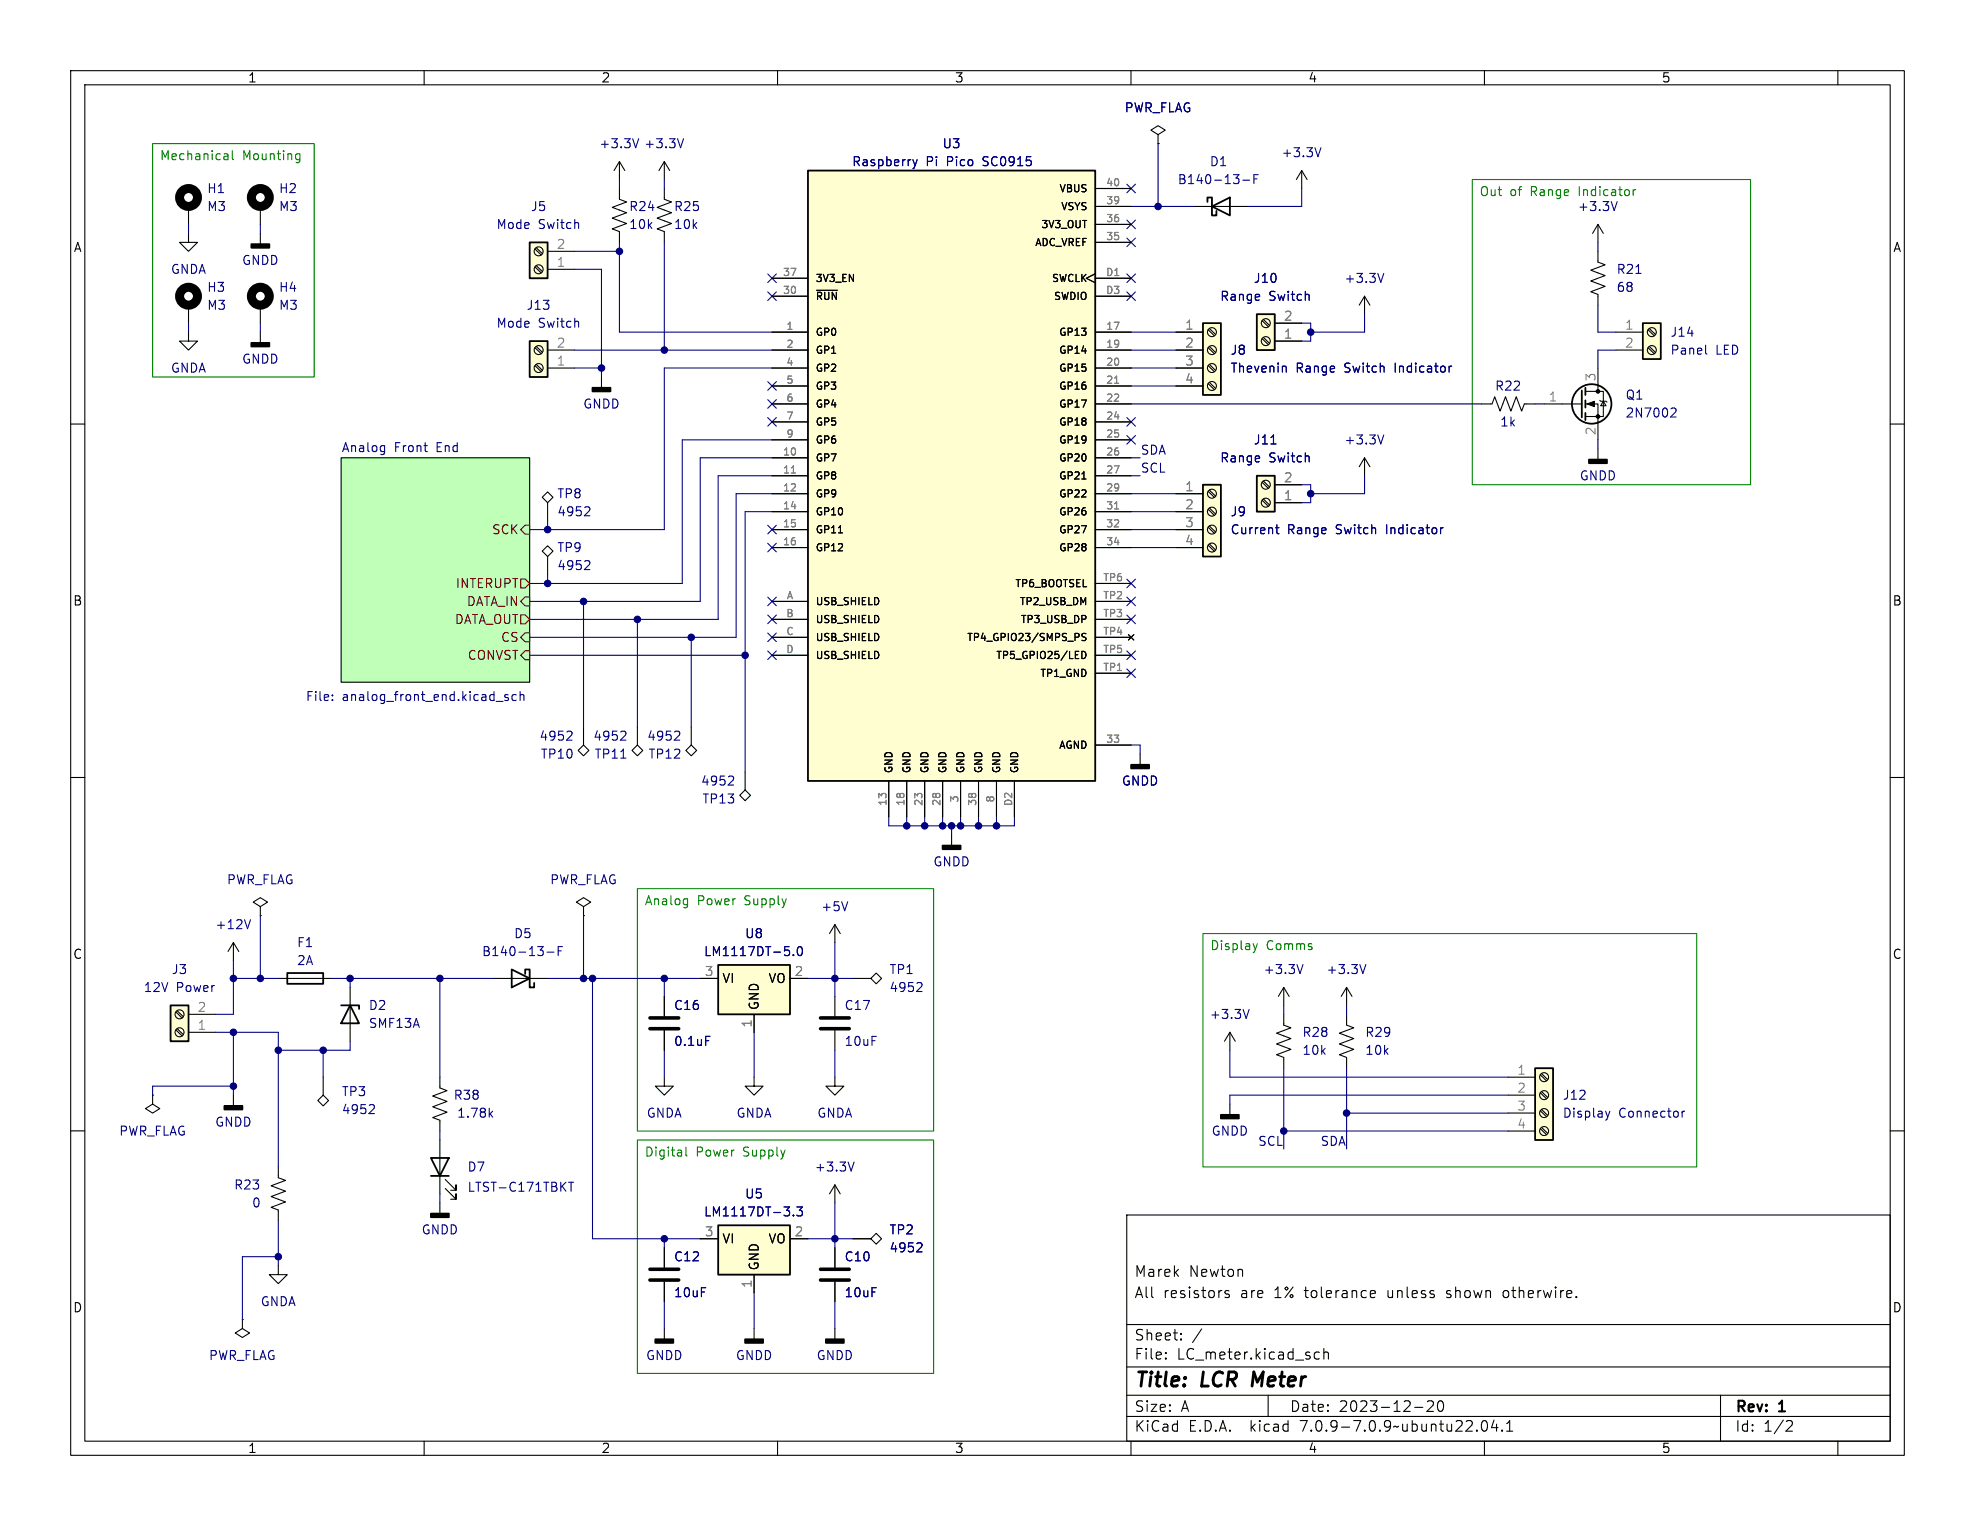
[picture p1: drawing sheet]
<svg xmlns="http://www.w3.org/2000/svg" width="279mm" height="216mm" viewBox="0 0 279 216" stroke-linecap="round" stroke-linejoin="round" font-family="sans-serif">
<g fill="none" stroke="#000" stroke-width=".15">
<path d="M10 10h259.4v195.9h-259.4zM12 12h255.4v191.9h-255.4zM60 10v2M110 10v2M160 10v2M163.8 19.1l1-.7-1-.6-1 .6 1 .7v1.2M210 10v2M260 10v2M26.7 33v1.3h1.2l-1.2 1.3-1.3-1.3h1.3M26.7 29.2v2.6M36.8 29.2v2.6M36.8 33v1.5"/>
<path d="M75.7 35.2l.9 .9M75.7 37.8l.9 .8M75.9 35.1l.8 .8M75.9 37.6l.8 .8M77.5 38.1h3.8M77.5 35.6h3.8M87.6 26.7v1.5l1 .4-2 .7 2 .8-2 .8 2 .7-2 .8 1 .4v1.5M87.6 22.9v2.5M87.6 22.9l-.7 1.2M87.6 22.9l.8 1.2M94 26.7v1.5l1 .4-2 .7 2 .8-2 .8 2 .7-2 .8 1 .4v1.5M94 22.9l-.8 1.2"/>
<path d="M94 22.9v2.5M94 22.9l.7 1.2M109.2 39.4h5.1M154.9 38.7l-1.2 .7 1.2 .6M154.9 29.2h5.1M154.9 34.3h5.1M154.9 31.8h5.1M154.9 39.4h5.1M154.9 26.7h5.1M163.8 20.3h.1M168.9 29.2h7.6M184.1 24.1l-.7 1.3"/>
<path d="M184.1 24.1v2.6M184.1 24.1l.8 1.3M226.1 35.6v1.5l1 .4-2.1 .7 2.1 .8-2.1 .8 2.1 .7-2.1 .8 1.1 .4v1.5M226.1 31.8v2.5M226.1 31.8l-.8 1.2M226.1 31.8l.7 1.2M10 60h2M26.7 47v1.3h1.2l-1.2 1.2-1.3-1.2h1.3M26.7 43.2v2.5M36.8 43.2v2.5M36.8 47v1.5M75.7 49.2l.9 .8"/>
<path d="M75.7 51.7l.9 .9M75.9 49l.8 .9M75.9 51.6l.8 .8M77.5 52.1h3.8M77.5 49.5h3.8M85.1 53.3v1.6M109.2 52.1h5.1M109.2 49.5h5.1M109.2 57.2h5.1M109.2 47h5.1M109.2 54.6h5.1M109.2 59.7h5.1"/>
<path d="M109.2 41.9h5.1M115.5 41.1h3M154.9 52.1h5.1M154.9 49.5h5.1M154.9 57.2h5.1M154.9 47h5.1M154.9 54.6h5.1M154.9 59.7h5.1M154.9 41.9h5.1M166.4 52.1h3.8M166.4 49.5h3.8M166.4 47h3.8"/>
<path d="M166.4 54.6h3.8M170.9 54.3l.9 .8M170.9 51.7l.9 .9M170.9 49.2l.9 .8M170.9 46.7l.9 .8M171.1 54.1l.9 .8M171.1 51.6l.9 .8M171.1 49l.9 .9M171.1 46.5l.9 .8M178.6 45.4l.8 .8M178.6 47.9l.8 .9M178.7 45.2l.9 .9"/>
<path d="M178.7 47.8l.9 .8M180.3 48.3h3.8M180.3 45.7h3.8M193 41.9v2.6M193 41.9l-.7 1.3M193 41.9l.8 1.3M209.5 57.2h1.6l.4-1.1 .7 2.1 .8-2.1 .7 2.1 .8-2.1 .8 2.1 .3-1h1.6M218.4 57.2h5.4M224.3 57.2h1.8v5M224.3 55.4h2.5v3.5h-2.5M226.1 52.1v3.3M226.3 56.6l.1 .2h.8l.1 .1"/>
<path d="M226.8 56.8l.4 .6h-.8zM228.6 49.5h3.8M228.6 47h3.8M233.1 49.2l.9 .8M233.1 46.7l.9 .8M233.3 49l.9 .9M233.3 46.5l.9 .8M267.4 60h2M48.3 64.8h26.6v31.7h-26.6zM76.7 70.4l.8-.8 .7 .8-.7 .7zM76.7 78l.8-.8 .7 .8-.7 .7zM77.5 71.1v2.6"/>
<path d="M77.5 78.7v2.6M109.2 69.9h5.1M109.2 72.4h5.1M109.2 74.9h5.1M109.2 77.5h5.1M109.2 64.8h5.1M109.2 67.3h5.1M109.2 62.2h5.1M118.6 75.4h.6M153 67.8h.6M154.9 69.9h5.1M154.9 72.4h5.1"/>
<path d="M154.9 74.9h5.1M154.9 77.5h5.1M154.9 64.8h5.1M154.9 67.3h5.1M154.9 62.2h5.1M166.4 69.9h3.8M166.4 72.4h3.8M166.4 74.9h3.8M166.4 77.5h3.8M170.9 77.1l.9 .9M170.9 74.6l.9 .8M170.9 72.1l.9 .8"/>
<path d="M170.9 69.5l.9 .9M171.1 77l.9 .8M171.1 74.4l.9 .9M171.1 71.9l.9 .8M171.1 69.3l.9 .9M178.6 68.2l.8 .9M178.6 70.8l.8 .8M178.7 68.1l.9 .8M178.7 70.6l.9 .9M180.3 71.1h3.8M180.3 68.6h3.8M193 64.8l-.7 1.2"/>
<path d="M193 64.8v2.5M193 64.8l.8 1.2M226.1 63.5v1.5M109.2 85.1h5.1M109.2 87.6h5.1M109.2 90.2h5.1M109.2 92.7h5.1M153 92.2a.51 .51 0 0 1 .6 .5 .51 .51 0 0 1-.6 .5zM153.6 89.7l-.4-.1-.2 .2 .1 .3 .5 .1v.3l-.2 .1h-.4M154.9 85.1h5.1M154.9 87.6h5.1M154.9 90.2h5.1"/>
<path d="M154.9 92.7h5.1M154.9 95.3h5.1M154.9 82.6h5.1M159.6 89.8l.8 .8M160.4 89.8l-.8 .8M10 110h2M82.5 105.4l.8 .8-.8 .7-.7-.7zM82.5 102.9v2.5M90.2 105.4l.7 .8-.7 .7-.8-.7zM90.2 102.9v2.5M97.8 105.4l.8 .8-.8 .7-.8-.7zM97.8 102.9v2.5"/>
<path d="M105.4 111.8l.8 .7-.8 .8-.8-.8zM105.4 109.2v2.6M125.7 110.5v5.1M128.3 110.5v5.1M130.8 110.5v5.1M133.3 110.5v5.1M134.6 118.1v1.5M135.9 110.5v5.1M138.4 110.5v5.1M141 110.5v5.1M143.5 110.5v5.1M154.9 105.4h5.1"/>
<path d="M161.3 106.7v1.5M267.4 110h2M33 133.4l-.7 1.2M33 133.4v2.5M33 133.4l.8 1.2M36.8 128.3l1-.7-1-.6-1 .6 1 .7v1.2M36.8 129.5h.1M39.4 138.4h7.6M49.5 139.7v7.6M69.8 138.4h7.7M82.5 128.3l1.1-.7-1.1-.6-1 .6 1 .7v1.2M82.5 129.5h.1"/>
<path d="M99.1 138.4h2.5M111.8 138.4h2.5M118.1 130.8v2.6M118.1 130.8l-.8 1.3M118.1 130.8l.8 1.3M120.6 138.4h2.6M123.2 138.4l.8-.7 .7 .7-.7 .8zM181.6 139.7l-.8 1.3M181.6 139.7v2.5M181.6 139.7l.8 1.3M190.5 139.7l-.8 1.3M190.5 139.7v2.5"/>
<path d="M190.5 139.7l.8 1.3M10 160h2M21.6 154.9v1.3l1 .6-1 .7-1-.7 1-.6M21.6 154.9h.1M24.9 143.2l.9 .8M24.9 145.7l.9 .9M25.1 143l.8 .8M25.1 145.5l.8 .9M26.7 146.1h3.8M26.7 143.5h3.8M33 154.9v1.6M45.7 154.9l.8 .8-.8 .8-.7-.8z"/>
<path d="M45.7 152.4v2.5M62.2 152.4v1.5l1 .4-2 .8 2 .7-2 .8 2 .8-2 .7 1 .4v1.5M94 152.4v1.3h1.2l-1.2 1.2-1.3-1.2h1.3M94 141v2.8M94 145.8v2.8M106.7 152.4v1.3h1.2l-1.2 1.2-1.3-1.2h1.3M106.7 143.5v2.6M118.1 152.4v1.3h1.3l-1.3 1.2-1.3-1.2h1.3M118.1 141v2.8M118.1 145.8v2.8M174 146.1v2.5M174 156.2v1.5"/>
<path d="M174 146.1l-.8 1.2M174 146.1l.8 1.2M181.6 143.5v1.5l1 .4-2 .8 2 .7-2 .8 2 .8-2 .7 1 .4v1.5M190.5 143.5v1.5l1 .4-2 .8 2 .7-2 .8 2 .8-2 .7 1 .4v1.5M213.4 152.4h3.8M213.4 154.9h3.8M213.4 157.5h3.8M217.9 159.7l.9 .8M217.9 157.1l.9 .9M217.9 154.6l.9 .8M217.9 152.1l.9 .8M218.1 159.5l.8 .9"/>
<path d="M218.1 157l.8 .8M218.1 154.4l.8 .9M218.1 151.9l.8 .8M267.4 160h2M39.4 165.1v1.5l1 .4-2 .8 2 .7-2 .8 2 .8-2 .7 1 .4v1.5M39.4 179.1v1.2h1.2l-1.2 1.3-1.3-1.3h1.3M62.2 161.3v7.6M62.2 170.2v1.5M63 168.1l1.5 1.6v-.8v.8h-.7M63 166.9l1.5 1.5v-.8v.8h-.7M94 176.5v2.8M99.1 175.3h2.5"/>
<path d="M111.8 175.3h2.5M118.1 167.6v2.6M118.1 176.5v2.8M118.1 167.6l-.8 1.3M118.1 167.6l.8 1.3M120.6 175.3h2.6M123.2 175.3l.8-.8 .7 .8-.7 .7zM159.4 171.9h108v32h-108zM213.4 160h3.8M34.3 186.7v1.3l1 .6-1 .6-1-.6 1-.6M34.3 186.7h.1M94 181.4v2.8"/>
<path d="M94 188v1.5M106.7 180.3v2.6M106.7 188v1.5M118.1 181.4v2.8M118.1 188v1.5M159.4 197.4h108M159.4 193.4h108M159.4 187.4h108M164.9 192.1l.1 .1-.1 .1M164.9 192.1v.1v.1M164.9 191.4v.1M164.9 192.1v.2"/>
<path d="M164.9 191.4h.1l-.1 .1M167.1 189.4v.1v.1M167.1 189.4l-.1 .1 .1 .1M167.1 188.7v.1M167.1 189.4v.2M167.1 188.7h-.1l.1 .1M170 188l-1.3 1.9M173.9 182.7l-.4-.1-.2 .2 .1 .2 .5 .2v.1v.2l-.2 .1-.4-.1M179.4 197.4v3M186.1 192.2l.1 .1 .4-.1M186.1 191.4l.1-.1 .4 .1M187.3 191.4a.37 .37 0 0 1 .6 .1v.8"/>
<path d="M187.3 190.8v1.5M194.1 182.6l.4 .1 .1 .2-.7 .2M194.5 183.5l-.4 .1M200.1 199.1h1.2M201.9 198.3l.2-.1 .5 .1a.41 .41 0 0 1 .1 .5l-.8 .9h.9M203.6 198.3a.36 .36 0 0 1 .5 .2 .77 .77 0 0 1-.4 1.2 1 1 0 0 1-.1-1.4zM212.7 182.7l-.1 .2 .1 .5M243.4 197.4v6.5M60 203.9v2M110 203.9v2M159.4 200.4h108M160 203.9v2"/>
<path d="M209.7 201.1a.36 .36 0 0 1 .4-.1 .36 .36 0 0 1 .3 .3 .77 .77 0 0 1-.5 1.2 .91 .91 0 0 1-.2-1.4zM210 203.9v2M211.4 200.9l-.4 1.1h.9M211.7 201.5v1M212.5 202.3l.1 .1-.1 .1M212.5 202.3l-.1 .1 .1 .1M212.5 202.3v.2M213.1 202.5h.9M213.1 201.4l.5-.4v1.5M252.9 201l.5 .1a.41 .41 0 0 1 .1 .5l-.9 .9h1M260 203.9v2"/>
<circle cx="76.2" cy="35.6" r=".63"/>
<circle cx="76.2" cy="38.1" r=".63"/>
<circle cx="76.2" cy="49.5" r=".63"/>
<circle cx="76.2" cy="52.1" r=".63"/>
<circle cx="171.4" cy="49.5" r=".63"/>
<circle cx="171.4" cy="47" r=".63"/>
<circle cx="171.4" cy="52.1" r=".63"/>
<circle cx="171.4" cy="54.6" r=".63"/>
<circle cx="179.1" cy="48.3" r=".63"/>
<circle cx="179.1" cy="45.7" r=".63"/>
<circle cx="233.7" cy="47" r=".63"/>
<circle cx="233.7" cy="49.5" r=".63"/>
<circle cx="171.4" cy="77.5" r=".63"/>
<circle cx="171.4" cy="72.4" r=".63"/>
<circle cx="171.4" cy="69.8" r=".63"/>
<circle cx="171.4" cy="74.9" r=".63"/>
<circle cx="179.1" cy="68.6" r=".63"/>
<circle cx="179.1" cy="71.1" r=".63"/>
<circle cx="25.4" cy="146" r=".63"/>
<circle cx="25.4" cy="143.5" r=".63"/>
<circle cx="218.4" cy="157.5" r=".63"/>
<circle cx="218.4" cy="154.9" r=".63"/>
<circle cx="218.4" cy="152.4" r=".63"/>
<circle cx="218.4" cy="160" r=".63"/>
</g>
<path d="M177.4 194.1l-.3 2" fill="none" stroke="#000" stroke-width=".4"/>
<path d="M48.3 64.8h26.6v31.7h-26.6z" fill="#c0ffb8" stroke="#c0ffb8" stroke-width=".14"/>
<path d="M74.3 74.3h.6v1.3h-.6l-.6-.7zM73.7 81.9h.6l.6 .7-.6 .6h-.6zM73.7 87h.6l.6 .6-.6 .7h-.6zM74.3 84.5h.6v1.2h-.6l-.6-.6zM74.3 89.5h.6v1.3h-.6l-.6-.6zM74.3 92.1h.6v1.2h-.6l-.6-.6z" fill="none" stroke="#800000" stroke-width=".15"/>
<g fill="none" stroke="#000080" stroke-width=".15">
<path d="M26.7 31.8v1.2M36.8 31.8v1.2M81.3 35.6h6.3M81.3 38.1h3.8v15.2M87.6 34.3v12.7h21.6M87.6 25.4v1.3M94 25.4v1.3M94 34.3v15.2M160 29.2h8.9M163.8 20.3v8.9M184.1 26.7v2.5h-7.6M226.1 34.3v1.3"/>
<path d="M231.4 38.7h.8M26.7 45.7v1.3M36.8 45.7v1.3M81.3 49.5h27.9M81.3 52.1h3.8M109.2 52.1h-15.2v22.8h-19.1M160 57.2h49.5M160 49.5h6.4M160 47h6.4M160 52.1h6.4M160 54.6h6.4M184.1 45.7h1.3v2.6h-1.3"/>
<path d="M193 44.5v2.5h-7.6M217.2 57.2h1.2M226.1 43.2v3.8h2.5M228.6 49.5h-2.5v2.6M54 63l.4 .1M54.4 63v1.1l-.2 .2M54.4 63.8l-.4 .1M77.5 73.7v1.2M109.2 69.9h-5.1v20.3h-29.2M109.2 64.8h-10.1v20.3h-24.2M109.2 72.4h-3.8v36.8M109.2 67.3h-7.6v20.3h-26.7"/>
<path d="M109.2 62.2h-12.7v20.4h-21.6M160 69.9h6.4M160 64.8h1.3M160 77.5h6.4M160 67.3h1.3M160 72.4h6.4M160 74.9h6.4M179.8 62.8h.7M184.1 68.6h1.3v2.5h-1.3M193 67.3v2.6h-7.6M226.1 62.2v1.3M47 99v.1"/>
<path d="M47 98.3v.1M70.2 99.2h1M71.9 98.3h-.3l-.2 .1 .1 .2 .4 .1v.4h-.5M73 98.3h-.3l-.3 .2v.4l.2 .2h.4M73.6 98.4l.2-.1h.3v.8M73.6 97.8v1.3M74.9 92.7h30.5M77.5 81.3v1.3M82.5 85.1v17.8M90.2 87.6v15.3M97.8 90.2v12.7M87.8 107.3h.7"/>
<path d="M125.7 115.6v1.2h17.8v-1.2M128.3 115.6v1.2M130.8 115.6v1.2M133.3 115.6v1.2M134.6 116.8v1.3M135.9 115.6v1.2M138.4 115.6v1.2M141 115.6v1.2M160 105.4h1.3v1.3M33 135.9v7.6h-2.5M33 138.4h6.4M36.8 129.5v8.9"/>
<path d="M47 138.4h22.8M49.5 138.4v1.3M62.2 138.4v14M77.5 138.4h21.6M82.5 129.5v8.9M83.8 138.4v36.9h15.3M94 138.4v2.6M114.3 138.4h6.3M118.1 133.4v7.6M30.5 146.1h8.9v19M33 146.1v8.8M33 153.7h-11.4v1.2"/>
<path d="M45.7 148.6v3.8M49.5 147.3v1.3h-10.1M94 148.6v3.8M106.7 146.1v6.3M118.1 148.6v3.8M174 148.6v3.8h39.4M181.6 142.2v1.3M181.6 151.1v11.5M190.5 142.2v1.3M190.5 151.1v11.5M190.5 157.5h22.9M213.4 154.9h-39.4v1.3"/>
<path d="M39.4 172.7v6.4M39.4 177.8h-5.1v8.9M62.2 160v1.3M62.2 168.9v1.3M94 175.3v1.2M114.3 175.3h6.3M118.1 170.2v6.3M181.6 160h31.8M94 184.2v3.8M106.7 182.9v5.1M118.1 184.2v3.8"/>
</g>
<g fill="none" stroke="#000084" stroke-width=".15">
<path d="M90.4 19.6l-.5 1.3M96.7 19.6l-.4 1.3M108.6 38.8l1.2 1.2M109.8 38.8l-1.2 1.2M129.1 22.6l.3 .8M129.4 23.4l-.1 .3-.2 .2M129.8 22.6l-.4 .8M159.4 38.8l1.2 1.2M159.4 33.7l1.2 1.2M159.4 31.1l1.2 1.3M159.4 26.1l1.2 1.2M160.6 33.7l-1.2 1.2"/>
<path d="M160.6 38.8l-1.2 1.2M160.6 26.1l-1.2 1.2M160.6 31.1l-1.2 1.3M175.8 25.5h1M177.4 25.3h.4M178 24.7h-.6v1.3M186.9 20.9l-.5 1.3M195.8 38.7l-.5 1.2M228.8 28.5l-.4 1.3M108.6 54l1.2 1.2M108.6 56.5l1.2 1.3M108.6 41.3l1.2 1.2"/>
<path d="M108.6 59.1l1.2 1.2M109.8 54l-1.2 1.2M109.8 56.5l-1.2 1.3M109.8 41.3l-1.2 1.2M109.8 59.1l-1.2 1.2M159.4 59.1l1.2 1.2M159.4 41.3l1.2 1.2M160.6 59.1l-1.2 1.2M160.6 41.3l-1.2 1.2M181.6 51.8l.3 .1 .1 .1v.6M205 51.8v.8M205.4 51.8l-.3 .1-.1 .1"/>
<path d="M236.6 57.7l.4 .1 .1 .3v.2l-.8 .7h.8M241.3 48.8v1.1l.2 .2M83.2 71.7l.2 .2v.3l-.7 .8h.7M83.2 79.3l.2 .3v.3l-.7 .7h.7M108.6 74.3l1.2 1.2M108.6 76.9l1.2 1.2M109.8 74.3l-1.2 1.2M109.8 76.9l-1.2 1.2M159.4 61.6l1.2 1.2M160.6 61.6l-1.2 1.2M180.5 74.7h.4M180.6 74.2v1.1l.1 .1 .2 .1"/>
<path d="M195.8 61.5l-.5 1.3M203.8 74.7v.8M204.2 74.7h-.3l-.1 .2M108.6 84.5l1.2 1.2M108.6 89.6l1.2 1.2M108.6 87l1.2 1.2M108.6 92.1l1.2 1.2M109.8 84.5l-1.2 1.2M109.8 89.6l-1.2 1.2M109.8 87l-1.2 1.2M109.8 92.1l-1.2 1.2M159.4 87l1.2 1.2"/>
<path d="M159.4 94.6l1.2 1.3M159.4 92.1l1.2 1.2M159.4 84.5l1.2 1.2M159.4 81.9l1.2 1.3M160.6 87l-1.2 1.2M160.6 94.6l-1.2 1.3M160.6 92.1l-1.2 1.2M160.6 84.5l-1.2 1.2M160.6 81.9l-1.2 1.3M80.7 103.4l.2 .3v.3l-.8 .7h.8M88.3 103.4l.2 .3v.3l-.7 .7h.7M95.9 103.4l.3 .3-.1 .3-.7 .7h.8"/>
<path d="M103.5 109.8l.3 .2-.1 .3-.7 .8h.8M35.4 130.1l-.4 1.3M77.4 134.7h1M79 134.5h.4M79.6 133.9h-.6v1.3M112.2 135.1v.1M113 134l.1-.1a.69 .69 0 0 1 .3 1.2l-.2 .1a.68 .68 0 0 1-.3-1.1zM119.9 127.6l-.4 1.2M130.2 139l.2 .3v.3l-.7 .7h.7M184.3 136.5l-.4 1.2M193.2 136.5l-.4 1.2M52.7 156.3l.3 .2-.1 .3-.7 .8h.8"/>
<path d="M69.3 157.6l.4 .5M69.7 157.2l-.5 .5M99.8 146.6h.6M176.7 142.8l-.4 1.3M227.1 157.2l.3 .9M227.4 158.1l-.1 .3M227.7 157.2l-.3 .9M238 157.2v.9M238.3 157.2l-.2 .1-.1 .2M80.4 167.3h.7M80.8 167.3v1.2M112.2 171.9v.1"/>
<path d="M112.7 170.8h.8l-.4 .4 .4 .2v.5l-.2 .1h-.4l-.2-.1M120.8 164.4l-.4 1.3M130.2 175.8l.2 .3v.3l-.7 .7h.7"/>
</g>
<path d="M91.9 145.5h4.1M91.9 144h4.1M116.1 145.5h4M116.1 144h4M91.9 179.6h4.1M116.1 179.6h4M91.9 181.1h4.1M116.1 181.1h4" fill="none" stroke="#000" stroke-width=".51"/>
<path d="M35.6 34.5h2.5v.6h-2.5zM35.6 48.5h2.5v.5h-2.5zM83.8 54.9h2.6v.5h-2.6zM224.8 65h2.5v.5h-2.5zM133.3 119.6h2.6v.5h-2.6zM160 108.2h2.6v.5h-2.6zM31.7 156.5h2.6v.5h-2.6zM172.7 157.7h2.6v.5h-2.6zM61 171.7h2.5v.5h-2.5zM92.7 189.5h2.5v.5h-2.5zM105.4 189.5h2.5v.5h-2.5zM116.8 189.5h2.6v.5h-2.6z" fill="#000" stroke="#000" stroke-width=".25"/>
<g fill="#fffed0" stroke="#fffed0" stroke-width=".14">
<path d="M101.6 173.4h10.2v6.9h-10.2z"/>
<path d="M101.6 136.5h10.2v7h-10.2z"/>
<path d="M74.9 34.3h2.6v5.1h-2.6z"/>
<path d="M74.9 48.3h2.6v5h-2.6z"/>
<path d="M170.2 68.6h2.5v10.1h-2.5z"/>
<path d="M217.2 151.1h2.5v10.2h-2.5z"/>
<path d="M177.8 67.3h2.5v5.1h-2.5z"/>
<path d="M232.4 45.7h2.5v5.1h-2.5z"/>
<path d="M177.8 44.5h2.5v5h-2.5z"/>
<path d="M170.2 45.7h2.5v10.2h-2.5z"/>
<path d="M114.3 24.1h40.6v86.4h-40.6z"/>
<path d="M24.1 142.2h2.6v5.1h-2.6z"/>
</g>
<g fill="none" stroke="#000" stroke-width=".25">
<path d="M74.9 34.3h2.6v5.1h-2.6zM114.3 24.1h40.6v86.4h-40.6zM170.8 28.6v-.7h.6v2.6h.7v-.7M171.4 29.2l2.6-1.3v2.6zM74.9 48.3h2.6v5h-2.6zM170.2 45.7h2.5v10.2h-2.5zM177.8 44.5h2.5v5h-2.5zM223.8 55.2v3.9M224.3 54.9v1M224.3 56.6v1.1M224.3 58.4v1M232.4 45.7h2.5v5.1h-2.5z"/>
<path d="M170.2 68.6h2.5v10.1h-2.5zM177.8 67.3h2.5v5.1h-2.5zM40.6 137.7h5.1v1.5h-5.1zM72.4 137.2l2.5 1.2-2.5 1.3zM74.3 137.8v-.6h.6v2.5h.7v-.6M101.6 136.5h10.2v7h-10.2zM24.1 142.2h2.6v5.1h-2.6zM48.3 142.2h2.5v.5M49.5 142.2l1.3 2.6h-2.5zM217.2 151.1h2.5v10.2h-2.5zM61 163.8h2.5l-1.3 2.6zM61 166.4h2.5"/>
<path d="M101.6 173.4h10.2v6.9h-10.2z"/>
<circle cx="225.2" cy="57.1" r="2.79"/>
</g>
<g fill="none" stroke="#000" stroke-width="1.3">
<circle cx="26.7" cy="27.9" r="1.27"/>
<circle cx="36.8" cy="27.9" r="1.27"/>
<circle cx="26.7" cy="41.9" r="1.27"/>
<circle cx="36.8" cy="41.9" r="1.27"/>
</g>
<g fill="#000" stroke="#000" stroke-width=".15">
<path d="M224.5 57.2l1.1-.4v.7z"/>
<circle cx="226.1" cy="58.9" r=".25"/>
<circle cx="226.1" cy="55.4" r=".25"/>
</g>
<path d="M157.7 54.2h.6M112 66.9h.5M157.7 72h.6" fill="none" stroke="#808080" stroke-width=".15"/>
<g fill="none" stroke="#008000" stroke-width=".15">
<path d="M21.6 20.3h22.8v33h-22.8zM31.8 21.7h.3l.2 .2v.7M32.3 22.5l-.5 .1M32.3 22.1h-.5M32.9 21.3v1.1l.1 .2M42.1 21.7l.3 .1M42.4 22.5l-.3 .1M42.4 21.7v1.1l-.1 .2h-.3M208.3 25.4h39.3v43.2h-39.3zM231 26.8v.9M231.4 26.8l-.2 .1-.2 .2M90.2 125.7h41.9v34.3h-41.9z"/>
<path d="M96.9 127.2h.4M97.3 127.2v1l-.3 .2M97.3 127.9l-.4 .1M170.2 132.1h69.8v33h-69.8zM177.3 133.5l.3 .9M177.6 134.4l-.1 .3M177.9 133.5l-.3 .9M90.2 161.3h41.9v33h-41.9zM97 162.3v1.1l.2 .2"/>
</g>
<g fill="#000080" stroke="#000080" stroke-width=".15">
<circle cx="105.4" cy="92.7" r=".46"/>
<circle cx="90.2" cy="87.6" r=".46"/>
<circle cx="97.8" cy="90.2" r=".46"/>
<circle cx="62.2" cy="138.4" r=".46"/>
<circle cx="82.5" cy="138.4" r=".46"/>
<circle cx="45.7" cy="148.6" r=".46"/>
<circle cx="39.4" cy="148.6" r=".46"/>
<circle cx="39.4" cy="177.8" r=".46"/>
<circle cx="33" cy="146.1" r=".46"/>
<circle cx="33" cy="153.7" r=".46"/>
<circle cx="49.5" cy="138.4" r=".46"/>
<circle cx="33" cy="138.4" r=".46"/>
<circle cx="36.8" cy="138.4" r=".46"/>
<circle cx="85.1" cy="52.1" r=".46"/>
<circle cx="77.5" cy="74.9" r=".46"/>
<circle cx="94" cy="49.5" r=".46"/>
<circle cx="87.6" cy="35.6" r=".46"/>
<circle cx="82.5" cy="85.1" r=".46"/>
<circle cx="77.5" cy="82.6" r=".46"/>
<circle cx="94" cy="175.3" r=".46"/>
<circle cx="118.1" cy="138.4" r=".46"/>
<circle cx="94" cy="138.4" r=".46"/>
<circle cx="83.8" cy="138.4" r=".46"/>
<circle cx="118.1" cy="175.3" r=".46"/>
<circle cx="130.8" cy="116.8" r=".46"/>
<circle cx="133.3" cy="116.8" r=".46"/>
<circle cx="138.4" cy="116.8" r=".46"/>
<circle cx="141" cy="116.8" r=".46"/>
<circle cx="134.6" cy="116.8" r=".46"/>
<circle cx="128.3" cy="116.8" r=".46"/>
<circle cx="185.4" cy="47" r=".46"/>
<circle cx="163.8" cy="29.2" r=".46"/>
<circle cx="185.4" cy="69.9" r=".46"/>
<circle cx="181.6" cy="160" r=".46"/>
<circle cx="135.9" cy="116.8" r=".46"/>
<circle cx="190.5" cy="157.5" r=".46"/>
</g>
<g font-size="2.8">
<text x="160.4" y="196.8">Title:</text>
<text x="170.1" y="196.8">LCR</text>
<text x="178" y="196.8">Meter</text>
</g>
<g font-size="2.1">
<text x="160.4" y="183.9">All</text>
<text x="160.4" y="180.9">Marek</text>
<text x="164.6" y="183.9">resistors</text>
<text x="168.2" y="180.9">Newton</text>
<text x="175.6" y="183.9">are</text>
<text x="180.4" y="183.9">1% tolerance</text>
<text x="196.7" y="183.9">unless</text>
<text x="205.2" y="183.9">shown</text>
<text x="213.4" y="183.9">otherwire.</text>
<text x="160.4" y="189.9">Sheet:</text>
<text x="160.4" y="192.6">File:</text>
<text x="166.5" y="192.6">LC_meter.kicad_sch</text>
<text x="160.4" y="202.8">KiCad</text>
<text x="160.4" y="200">Size:</text>
<text x="167.1" y="200">A</text>
<text x="168.1" y="202.8">E.D.A.</text>
<text x="177" y="202.8">kicad</text>
<text x="182.4" y="200">Date:</text>
<text x="184.2" y="202.8">7.0.9-7.0.9~ubuntu22.04.1</text>
<text x="189.4" y="200">2023-12-20</text>
<text x="245.4" y="200.2">Rev:</text>
<text x="245.4" y="202.8">Id:</text>
<text x="249.5" y="202.8">1/2</text>
<text x="251.8" y="200.2">1</text>
</g>
<g font-size="1.8">
<text x="35" y="11.9">1</text>
<text x="85" y="11.9">2</text>
<text x="135" y="11.9">3</text>
<text x="185" y="11.9">4</text>
<text x="235" y="11.9">5</text>
<text x="10.3" y="35.9">A</text>
<text x="267.7" y="35.9">A</text>
<text x="10.3" y="85.9">B</text>
<text x="267.7" y="85.9">B</text>
<text x="10.3" y="135.9">C</text>
<text x="267.7" y="135.9">C</text>
<text x="102.1" y="139.3">VI</text>
<text x="107.5" y="143" transform="rotate(-90 107.5 143)">GND</text>
<text x="108.6" y="139.3">VO</text>
<text x="102.1" y="176.1">VI</text>
<text x="107.5" y="179.8" transform="rotate(-90 107.5 179.8)">GND</text>
<text x="108.6" y="176.1">VO</text>
<text x="10.3" y="185.9">D</text>
<text x="267.7" y="185.9">D</text>
<text x="35" y="205.8">1</text>
<text x="85" y="205.8">2</text>
<text x="135" y="205.8">3</text>
<text x="185" y="205.8">4</text>
<text x="235" y="205.8">5</text>
</g>
<g font-size="1.8" fill="#000084">
<text x="159" y="16.1">PWR_FLAG</text>
<text x="84.7" y="21.2">+3.3V</text>
<text x="91" y="21.2">+3.3V</text>
<text x="120.5" y="23.7">Raspberry</text>
<text x="131" y="23.7">Pi</text>
<text x="134" y="23.7">Pico</text>
<text x="139.3" y="23.7">SC0915</text>
<text x="181.2" y="22.5">+3.3V</text>
<text x="166.5" y="26.3">B140-13-F</text>
<text x="29.2" y="30.1">M3</text>
<text x="39.4" y="30.1">M3</text>
<text x="70.1" y="32.6">Mode</text>
<text x="76.2" y="32.6">Switch</text>
<text x="88.9" y="32.6">10k</text>
<text x="95.3" y="32.6">10k</text>
<text x="223.1" y="30.1">+3.3V</text>
<text x="24.1" y="39">GNDA</text>
<text x="34.2" y="37.7">GNDD</text>
<text x="190.1" y="40.2">+3.3V</text>
<text x="228.6" y="41.5">68</text>
<text x="29.2" y="44">M3</text>
<text x="39.4" y="44">M3</text>
<text x="70.1" y="46.6">Mode</text>
<text x="76.2" y="46.6">Switch</text>
<text x="172.5" y="42.8">Range</text>
<text x="179.5" y="42.8">Switch</text>
<text x="24.1" y="52.9">GNDA</text>
<text x="34.2" y="51.7">GNDD</text>
<text x="174" y="52.9">Thevenin</text>
<text x="183.3" y="52.9">Range</text>
<text x="190.3" y="52.9">Switch</text>
<text x="197.6" y="52.9">Indicator</text>
<text x="236.2" y="50.4">Panel</text>
<text x="242.7" y="50.4">LED</text>
<text x="82.4" y="58">GNDD</text>
<text x="229.9" y="59.3">2N7002</text>
<text x="172.5" y="65.6">Range</text>
<text x="179.5" y="65.6">Switch</text>
<text x="190.1" y="63.1">+3.3V</text>
<text x="212.1" y="60.6">1k</text>
<text x="223.4" y="68.2">GNDD</text>
<text x="78.7" y="73.3">4952</text>
<text x="174" y="75.8">Current</text>
<text x="182.1" y="75.8">Range</text>
<text x="189.1" y="75.8">Switch</text>
<text x="196.4" y="75.8">Indicator</text>
<text x="78.7" y="80.9">4952</text>
<text x="76.2" y="105">4952</text>
<text x="83.8" y="105">4952</text>
<text x="91.5" y="105">4952</text>
<text x="99.1" y="111.4">4952</text>
<text x="158.6" y="111.4">GNDD</text>
<text x="32" y="125.3">PWR_FLAG</text>
<text x="77.7" y="125.3">PWR_FLAG</text>
<text x="131.9" y="122.8">GNDD</text>
<text x="30.4" y="131.7">+12V</text>
<text x="116.1" y="129.1">+5V</text>
<text x="41.9" y="136.8">2A</text>
<text x="68.1" y="135.5">B140-13-F</text>
<text x="99.5" y="135.5">LM1117DT-5.0</text>
<text x="20.2" y="140.6">12V</text>
<text x="24.9" y="140.6">Power</text>
<text x="125.7" y="140.6">4952</text>
<text x="178.7" y="138">+3.3V</text>
<text x="187.6" y="138">+3.3V</text>
<text x="52.1" y="145.6">SMF13A</text>
<text x="95.3" y="148.2">0.1uF</text>
<text x="119.4" y="148.2">10uF</text>
<text x="171" y="144.4">+3.3V</text>
<text x="184.2" y="149.5">10k</text>
<text x="193" y="149.5">10k</text>
<text x="16.8" y="160.9">PWR_FLAG</text>
<text x="30.3" y="159.6">GNDD</text>
<text x="48.3" y="157.8">4952</text>
<text x="64.6" y="158.3">1.78k</text>
<text x="91.4" y="158.3">GNDA</text>
<text x="104.1" y="158.3">GNDA</text>
<text x="115.5" y="158.3">GNDA</text>
<text x="171.3" y="160.9">GNDD</text>
<text x="221" y="158.3">Display</text>
<text x="229" y="158.3">Connector</text>
<text x="115.2" y="166">+3.3V</text>
<text x="35.6" y="171">0</text>
<text x="66" y="168.8">LTST-C171TBKT</text>
<text x="99.5" y="172.3">LM1117DT-3.3</text>
<text x="59.6" y="174.9">GNDD</text>
<text x="125.7" y="177.4">4952</text>
<text x="36.8" y="185">GNDA</text>
<text x="95.3" y="183.7">10uF</text>
<text x="119.4" y="183.7">10uF</text>
<text x="29.5" y="192.6">PWR_FLAG</text>
<text x="91.3" y="192.6">GNDD</text>
<text x="104" y="192.6">GNDD</text>
<text x="115.4" y="192.6">GNDD</text>
</g>
<g font-size="1.8" fill="#008000">
<text x="22.5" y="23">Mechanical</text>
<text x="34.3" y="23">Mounting</text>
<text x="209.2" y="28.1">Out</text>
<text x="213.6" y="28.1">of</text>
<text x="216.7" y="28.1">Range</text>
<text x="223.6" y="28.1">Indicator</text>
<text x="91.1" y="128.4">Analog</text>
<text x="98.6" y="128.4">Power</text>
<text x="105.4" y="128.4">Supply</text>
<text x="171.1" y="134.8">Display</text>
<text x="179.1" y="134.8">Comms</text>
<text x="91.1" y="164">Digital</text>
<text x="98.5" y="164">Power</text>
<text x="105.3" y="164">Supply</text>
</g>
<g font-size="1.8" fill="#000080">
<text x="133.2" y="21.2">U3</text>
<text x="171.1" y="23.7">D1</text>
<text x="29.2" y="27.5">H1</text>
<text x="39.4" y="27.5">H2</text>
<text x="75" y="30.1">J5</text>
<text x="88.9" y="30.1">R24</text>
<text x="95.3" y="30.1">R25</text>
<text x="29.2" y="41.5">H3</text>
<text x="39.4" y="41.5">H4</text>
<text x="177.3" y="40.2">J10</text>
<text x="228.6" y="39">R21</text>
<text x="74.4" y="44">J13</text>
<text x="236.2" y="47.9">J14</text>
<text x="174" y="50.4">J8</text>
<text x="211.4" y="55.5">R22</text>
<text x="229.9" y="56.7">Q1</text>
<text x="48.3" y="64.1">Analog</text>
<text x="55.8" y="64.1">Front</text>
<text x="61.9" y="64.1">End</text>
<text x="161.3" y="64.4">SDA</text>
<text x="177.3" y="63.1">J11</text>
<text x="78.7" y="70.7">TP8</text>
<text x="161.3" y="67">SCL</text>
<text x="174" y="73.3">J9</text>
<text x="78.7" y="78.3">TP9</text>
<text x="43.2" y="99.5">File:</text>
<text x="48.4" y="99.5">analog_front_end.kicad_sch</text>
<text x="76.4" y="107.5">TP10</text>
<text x="84" y="107.5">TP11</text>
<text x="91.7" y="107.5">TP12</text>
<text x="99.3" y="113.9">TP13</text>
<text x="41.9" y="134.2">F1</text>
<text x="72.6" y="132.9">D5</text>
<text x="105.3" y="132.9">U8</text>
<text x="24.2" y="138">J3</text>
<text x="52.1" y="143.1">D2</text>
<text x="95.3" y="143.1">C16</text>
<text x="119.4" y="143.1">C17</text>
<text x="125.7" y="138">TP1</text>
<text x="184.2" y="146.9">R28</text>
<text x="193" y="146.9">R29</text>
<text x="48.3" y="155.3">TP3</text>
<text x="64.1" y="155.8">R38</text>
<text x="221" y="155.8">J12</text>
<text x="66" y="166">D7</text>
<text x="177.9" y="162.2">SCL</text>
<text x="186.7" y="162.2">SDA</text>
<text x="33" y="168.5">R23</text>
<text x="105.3" y="169.8">U5</text>
<text x="95.3" y="178.7">C12</text>
<text x="119.4" y="178.7">C10</text>
<text x="125.7" y="174.9">TP2</text>
</g>
<g font-size="1.8" fill="#808080">
<text x="78.7" y="35.3">2</text>
<text x="78.7" y="37.8">1</text>
<text x="167.6" y="46.7">1</text>
<text x="181.5" y="45.5">2</text>
<text x="229.8" y="46.7">1</text>
<text x="78.7" y="51.8">1</text>
<text x="78.7" y="49.3">2</text>
<text x="167.6" y="49.3">2</text>
<text x="167.6" y="51.8">3</text>
<text x="181.5" y="48">1</text>
<text x="229.8" y="49.3">2</text>
<text x="167.6" y="54.4">4</text>
<text x="219" y="56.9">1</text>
<text x="225.8" y="54" transform="rotate(-90 225.8 54)">3</text>
<text x="225.8" y="61.7" transform="rotate(-90 225.8 61.7)">2</text>
<text x="167.6" y="69.6">1</text>
<text x="181.5" y="70.9">1</text>
<text x="181.5" y="68.3">2</text>
<text x="167.6" y="72.1">2</text>
<text x="167.6" y="74.7">3</text>
<text x="167.6" y="77.2">4</text>
<text x="27.9" y="143.3">2</text>
<text x="99.6" y="138.2">3</text>
<text x="112.3" y="138.2">2</text>
<text x="27.9" y="145.8">1</text>
<text x="106.4" y="145.5" transform="rotate(-90 106.4 145.5)">1</text>
<text x="214.6" y="152.1">1</text>
<text x="214.6" y="154.7">2</text>
<text x="214.6" y="157.2">3</text>
<text x="214.6" y="159.8">4</text>
<text x="99.6" y="175">3</text>
<text x="112.3" y="175">2</text>
<text x="106.4" y="182.3" transform="rotate(-90 106.4 182.3)">1</text>
</g>
<g font-size="1.8" fill="#800000">
<text x="69.5" y="75.8">SCK</text>
<text x="64.4" y="83.4">INTERUPT</text>
<text x="64.3" y="88.5">DATA_OUT</text>
<text x="65.9" y="86">DATA_IN</text>
<text x="66.1" y="93.6">CONVST</text>
<text x="70.8" y="91">CS</text>
</g>
<g font-size="1.4">
<text x="149.8" y="27.4">VBUS</text>
<text x="150" y="29.9">VSYS</text>
<text x="146.3" y="35">ADC_VREF</text>
<text x="147.2" y="32.5">3V3_OUT</text>
<text x="115.3" y="40.1">3V3_EN</text>
<text x="148.7" y="40.1">SWCLK</text>
<text x="115.3" y="47.7">GP0</text>
<text x="115.3" y="42.6">~{RUN}</text>
<text x="149" y="42.6">SWDIO</text>
<text x="149.7" y="47.7">GP13</text>
<text x="115.3" y="50.3">GP1</text>
<text x="115.3" y="52.8">GP2</text>
<text x="149.7" y="50.3">GP14</text>
<text x="149.7" y="52.8">GP15</text>
<text x="115.3" y="55.3">GP3</text>
<text x="115.3" y="57.9">GP4</text>
<text x="149.7" y="55.3">GP16</text>
<text x="149.7" y="57.9">GP17</text>
<text x="115.3" y="65.5">GP7</text>
<text x="115.3" y="60.4">GP5</text>
<text x="115.3" y="63">GP6</text>
<text x="149.7" y="60.4">GP18</text>
<text x="149.7" y="63">GP19</text>
<text x="149.7" y="65.5">GP20</text>
<text x="115.3" y="68">GP8</text>
<text x="115.3" y="70.6">GP9</text>
<text x="149.7" y="68">GP21</text>
<text x="149.7" y="70.6">GP22</text>
<text x="115.3" y="73.1">GP10</text>
<text x="115.3" y="75.7">GP11</text>
<text x="149.7" y="73.1">GP26</text>
<text x="149.7" y="75.7">GP27</text>
<text x="115.3" y="78.2">GP12</text>
<text x="143.5" y="83.3">TP6_BOOTSEL</text>
<text x="149.7" y="78.2">GP28</text>
<text x="115.3" y="85.8">USB_SHIELD</text>
<text x="115.3" y="88.4">USB_SHIELD</text>
<text x="144.1" y="85.8">TP2_USB_DM</text>
<text x="144.3" y="88.4">TP3_USB_DP</text>
<text x="115.3" y="90.9">USB_SHIELD</text>
<text x="115.3" y="93.4">USB_SHIELD</text>
<text x="136.7" y="90.9">TP4_GPIO23/SMPS_PS</text>
<text x="140.8" y="93.4">TP5_GPIO25/LED</text>
<text x="147" y="96">TP1_GND</text>
<text x="149.7" y="106.1">AGND</text>
<text x="126.5" y="109.5" transform="rotate(-90 126.5 109.5)">GND</text>
<text x="129" y="109.5" transform="rotate(-90 129 109.5)">GND</text>
<text x="131.5" y="109.5" transform="rotate(-90 131.5 109.5)">GND</text>
<text x="134.1" y="109.5" transform="rotate(-90 134.1 109.5)">GND</text>
<text x="136.6" y="109.5" transform="rotate(-90 136.6 109.5)">GND</text>
<text x="139.2" y="109.5" transform="rotate(-90 139.2 109.5)">GND</text>
<text x="141.7" y="109.5" transform="rotate(-90 141.7 109.5)">GND</text>
<text x="144.2" y="109.5" transform="rotate(-90 144.2 109.5)">GND</text>
</g>
<g font-size="1.4" fill="#808080">
<text x="156.4" y="29">39</text>
<text x="156.4" y="26.4">40</text>
<text x="156.4" y="34">35</text>
<text x="156.4" y="31.5">36</text>
<text x="110.7" y="41.7">30</text>
<text x="110.7" y="39.1">37</text>
<text x="156.4" y="39.1">D1</text>
<text x="156.4" y="41.7">D3</text>
<text x="111.1" y="46.7">1</text>
<text x="156.4" y="46.7">17</text>
<text x="111.1" y="49.3">2</text>
<text x="111.1" y="51.8">4</text>
<text x="156.4" y="49.3">19</text>
<text x="156.4" y="51.8">20</text>
<text x="111.1" y="54.4">5</text>
<text x="111.1" y="56.9">6</text>
<text x="111.1" y="59.4">7</text>
<text x="156.4" y="54.4">21</text>
<text x="156.4" y="56.9">22</text>
<text x="156.4" y="59.4">24</text>
<text x="110.7" y="64.5">10</text>
<text x="111.1" y="62">9</text>
<text x="156.4" y="62">25</text>
<text x="156.4" y="64.5">26</text>
<text x="110.7" y="67.1">11</text>
<text x="110.7" y="69.6">12</text>
<text x="156.4" y="67.1">27</text>
<text x="156.4" y="69.6">29</text>
<text x="110.7" y="72.1">14</text>
<text x="110.7" y="74.7">15</text>
<text x="110.7" y="77.2">16</text>
<text x="156.4" y="72.1">31</text>
<text x="156.4" y="74.7">32</text>
<text x="156.4" y="77.2">34</text>
<text x="156" y="82.3">TP6</text>
<text x="111.1" y="87.4">B</text>
<text x="111.1" y="89.9">C</text>
<text x="111.2" y="84.8">A</text>
<text x="156" y="84.8">TP2</text>
<text x="156" y="87.4">TP3</text>
<text x="156" y="89.9">TP4</text>
<text x="111.1" y="92.5">D</text>
<text x="156" y="95">TP1</text>
<text x="156" y="92.5">TP5</text>
<text x="156.4" y="105.2">33</text>
<text x="135.6" y="113.6" transform="rotate(-90 135.6 113.6)">3</text>
<text x="140.7" y="113.6" transform="rotate(-90 140.7 113.6)">8</text>
<text x="125.5" y="114.1" transform="rotate(-90 125.5 114.1)">13</text>
<text x="128" y="114.1" transform="rotate(-90 128 114.1)">18</text>
<text x="130.6" y="114.1" transform="rotate(-90 130.6 114.1)">23</text>
<text x="133.1" y="114.1" transform="rotate(-90 133.1 114.1)">28</text>
<text x="138.2" y="114.1" transform="rotate(-90 138.2 114.1)">38</text>
<text x="143.3" y="114.1" transform="rotate(-90 143.3 114.1)">D2</text>
</g>
</svg>
